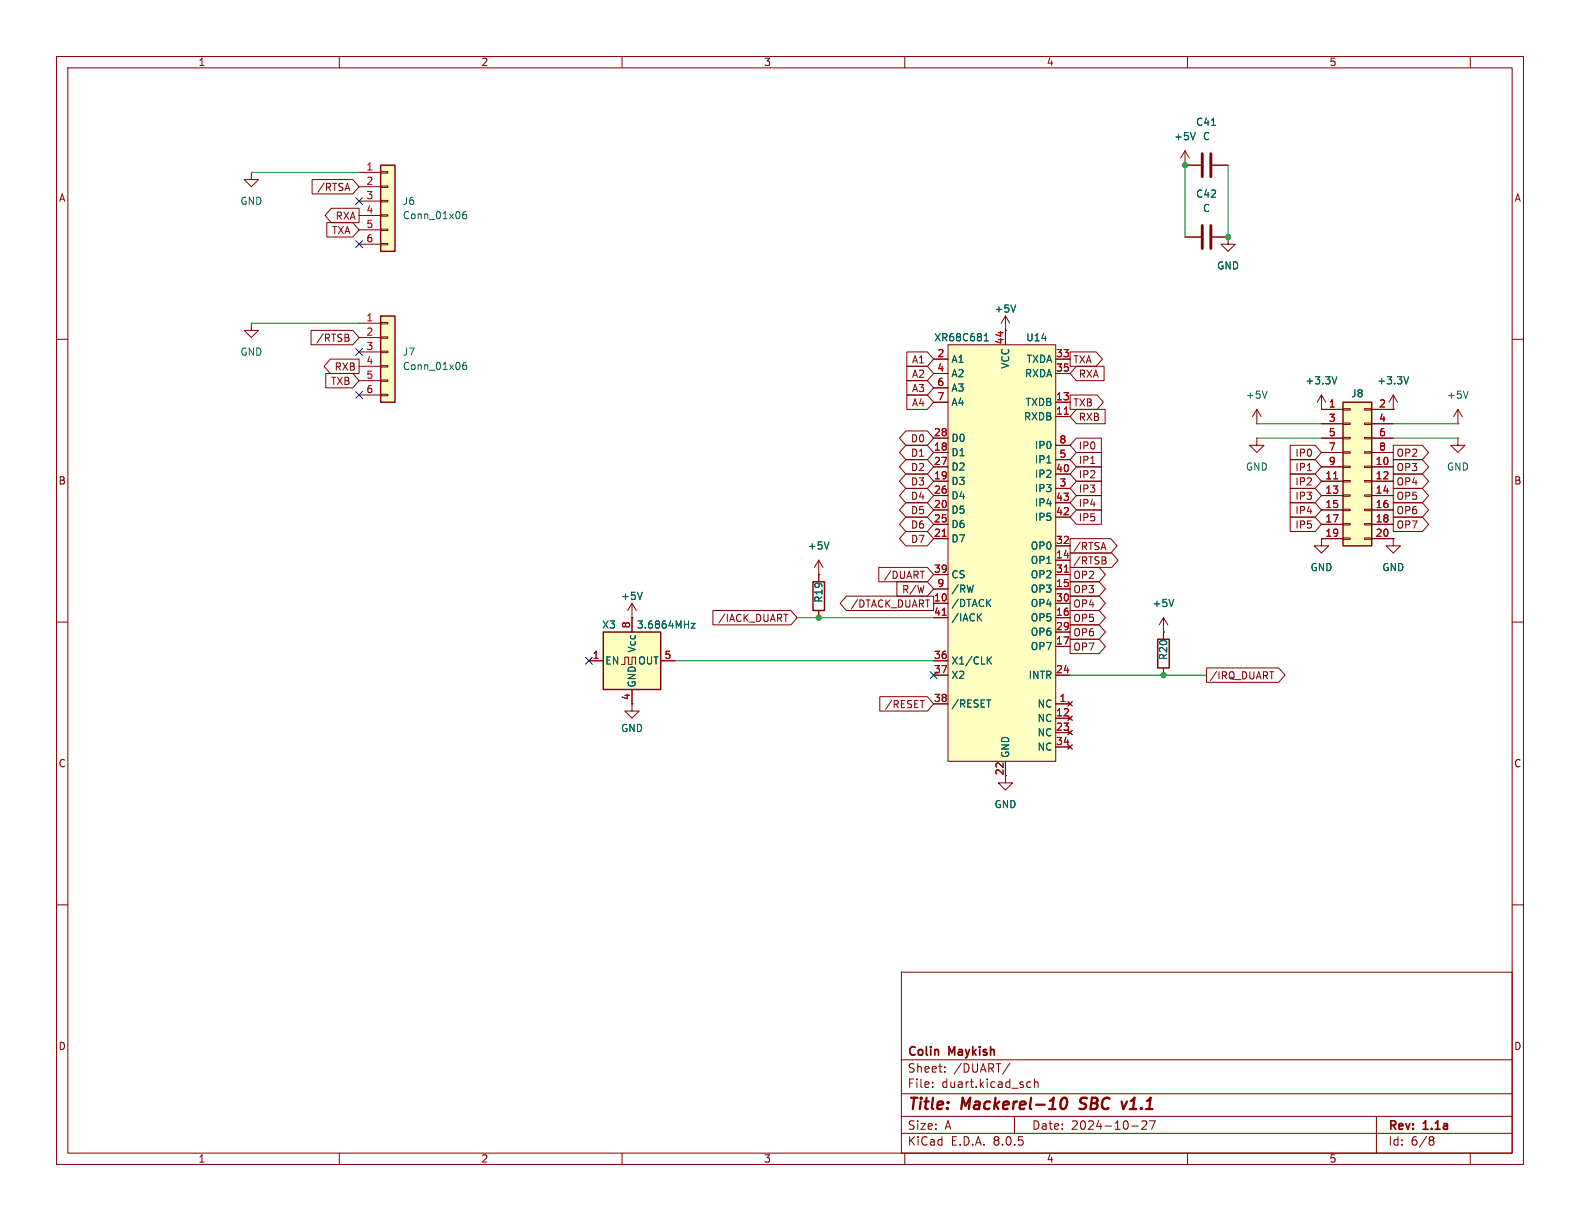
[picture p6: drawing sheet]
<svg xmlns="http://www.w3.org/2000/svg" width="279mm" height="216mm" viewBox="0 0 279 216" stroke-linecap="round" stroke-linejoin="round" font-family="sans-serif">
<g fill="none" stroke="#840000" stroke-width=".18">
<path d="M10 10h259.4v195.9h-259.4zM12 12h255.4v191.9h-255.4zM60 10v2M110 10v2M160 10v2M210 10v2M260 10v2M10 60h2M267.4 60h2M233.7 72.4h.1M233.7 69.9l-.8 1.2M233.7 69.9v2.5"/>
<path d="M233.7 69.9l.7 1.2M10 110h2M267.4 110h2M10 160h2M267.4 160h2M159.4 171.9h108v32h-108zM159.4 197.4h108M159.4 193.4h108M159.4 187.4h108M164.9 192.1v.2M164.9 191.4v.1M167.1 189.4v.2"/>
<path d="M167.1 188.7v.1M178.6 188l-1.3 1.9M179.4 197.4v3M181.6 192.1l.3 .2 .4-.1M182.3 191.4l-.4-.1-.3 .1M182.9 191.4l.2-.1 .4 .1 .1 .9M182.9 190.8v1.5M200.1 199.1h1.2M201.9 198.3l.6-.1 .2 .1 .1 .3-.9 1.1h.9M203.3 198.2h1l-.7 1.5M243.4 197.4v6.5M60 203.9v2"/>
<path d="M110 203.9v2M159.4 200.4h108M160 203.9v2M210 203.9v2M253 201h.3l.3 .3-.3 .3M253 201.6h.3M253.3 201.6l.2 .2 .1 .4-.3 .3h-.3M260 203.9v2"/>
</g>
<path d="M187.8 194.3a.46 .46 0 0 1 .5-.2 .46 .46 0 0 1 .4 .4 1.15 1.15 0 0 1-.8 1.6l-.2-.1a1.54 1.54 0 0 1 .1-1.7zM190.9 196l.2 .1M191.2 194.3l-.2 .4 .1 .2M199.3 194.8l-.6 1.3" fill="none" stroke="#840000" stroke-width=".4"/>
<path d="M236.4 66.6l-.4 1.3" fill="none" stroke="#006464" stroke-width=".18"/>
<path d="M67.3 29.2h2.5v15.3h-2.5z" fill="#ffffc2"/>
<g fill="none" stroke="#840000" stroke-width=".18">
<path d="M63.5 30.5h3.8M63.5 33h3.8M63.5 35.6h3.8M63.5 38.1h3.8M67.3 38h1.3v.2h-1.3zM67.3 35.4h1.3v.3h-1.3zM67.3 32.9h1.3v.2h-1.3zM67.3 30.4h1.3v.2h-1.3zM63.5 40.6h3.8M63.5 43.2h3.8M67.3 43.1h1.3v.2h-1.3zM67.3 40.5h1.3v.3h-1.3z"/>
<path d="M111.8 109.2h.1M111.8 106.7l-.8 1.3M111.8 106.7v2.5M111.8 106.7l.7 1.3M111.8 124.5v1.2h1.2l-1.2 1.3-1.3-1.3h1.3"/>
</g>
<path d="M67.3 29.2h2.5v15.3h-2.5z" fill="none" stroke="#840000" stroke-width=".25"/>
<path d="M82.4 37.4l-.3 .1a.86 .86 0 0 0 0 1.2l.4-.1v-.5l-.2-.2-.4 .1-.1 .1M113.6 104.7l-.4 1.3" fill="none" stroke="#006464" stroke-width=".18"/>
<path d="M106.7 111.8h10.1v10.1h-10.1z" fill="#ffffc2"/>
<path d="M106.7 111.8h10.1v10.1h-10.1z" fill="none" stroke="#840000" stroke-width=".25"/>
<path d="M104.1 116.8h2.6M109.9 117.5h.6v-1.3h.6v1.3h.7v-1.3h.6v1.3M111.8 109.2v2.6M116.8 116.8h2.6M111.8 121.9v2.6" fill="none" stroke="#840000" stroke-width=".18"/>
<path d="M122.2 110.2h.7l-.7 .9h.7" fill="none" stroke="#006464" stroke-width=".18"/>
<path d="M167.6 61h19.1v73.6h-19.1z" fill="#ffffc2"/>
<g fill="none" stroke="#840000" stroke-width=".18">
<path d="M177.8 58.4h.1M177.8 55.9v5.1M177.8 55.9l-.8 1.3M177.8 55.9l.8 1.3M165.1 71.1h2.5M165.1 63.5h2.5M165.1 77.5h2.5M165.1 66h2.5M165.1 68.6h2.5M167.6 61h19.1v73.6h-19.1zM186.7 73.7h2.5M186.7 71.1h2.5"/>
<path d="M186.7 63.5h2.5M186.7 66h2.5M186.7 78.7h2.5M222.2 74.9h.1M222.2 77.5v1.2h1.3l-1.3 1.3-1.2-1.3h1.2M222.2 77.5h.1M222.2 72.4l-.7 1.3M222.2 72.4v2.5M222.2 72.4l.8 1.3M165.1 80h2.5M165.1 85.1h2.5M165.1 90.2h2.5"/>
<path d="M165.1 95.3h2.5M165.1 92.7h2.5M165.1 87.6h2.5M165.1 82.6h2.5M186.7 99.1h2.5M186.7 86.4h2.5M186.7 96.5h2.5M186.7 83.8h2.5M186.7 91.4h2.5M186.7 88.9h2.5M186.7 81.3h2.5M165.1 106.7h2.5"/>
<path d="M165.1 104.1h2.5M165.1 109.2h2.5M165.1 119.4h2.5M165.1 101.6h2.5M165.1 116.8h2.5M186.7 106.7h2.5M186.7 104.1h2.5M186.7 109.2h2.5M186.7 114.3h2.5M186.7 119.4h2.5M186.7 111.8h2.5M186.7 101.6h2.5"/>
<path d="M205.7 111.8h.1M205.7 109.2l-.7 1.3M205.7 109.2v3.8M205.7 118.1v1.3M205.7 109.2l.8 1.3M165.1 124.5h2.5M177.8 134.6v3.8h1.3l-1.3 1.3-1.3-1.3h1.3M186.7 124.5h2.5M186.7 127h2.5M186.7 129.5h2.5M186.7 132.1h2.5M188.8 124.1l.8 .7"/>
<path d="M188.8 126.6l.8 .8M188.8 129.2l.8 .7M188.8 131.7l.8 .8M189.6 124.1l-.8 .7M189.6 126.6l-.8 .8M189.6 129.2l-.8 .7M189.6 131.7l-.8 .8"/>
</g>
<path d="M188.2 73.2h.7M166.6 94.8h.7M166.6 108.8h.7M188.2 101.2h.7" fill="none" stroke="#a90000" stroke-width=".18"/>
<path d="M174 59.4l.4-.4v1.3M179.6 53.9l-.4 1.3M174 60.3h.8M224.1 69.2l-.5 1.2M185.1 81.9h.7M173 109.1l.6 .7M173.6 108.5l-.8 .8M174.8 116.7l.5 .7M175.3 116.1l-.7 .8M207.6 106l-.5 1.3M174.5 123.8h.7" fill="none" stroke="#006464" stroke-width=".18"/>
<path d="M204.7 113h2.1v5.1h-2.1z" fill="none" stroke="#840000" stroke-width=".25"/>
<path d="M237.5 71.1h5.1v25.4h-5.1z" fill="#ffffc2"/>
<g fill="none" stroke="#840000" stroke-width=".18">
<path d="M44.4 30.5v1.3h1.3l-1.3 1.2-1.2-1.2h1.2M44.4 30.5h.1M209.5 29.2h.1M209.5 29.2h2.8M209.5 26.7l-.7 1.2M209.5 26.7v2.5M209.5 26.7l.8 1.2M214.4 29.2h2.8M209.5 41.9h2.8M214.4 41.9h2.8M217.2 41.9v1.3h1.2l-1.2 1.3-1.3-1.3h1.3M217.2 41.9h.1"/>
<path d="M233.7 72.4h3.8M233.7 74.9h3.8M233.7 77.5h3.8M237.5 79.9h1.3v.2h-1.3zM237.5 77.3h1.3v.3h-1.3zM237.5 74.8h1.3v.3h-1.3zM237.5 72.3h1.3v.2h-1.3zM241.3 79.9h1.3v.2h-1.3zM241.3 77.3h1.3v.3h-1.3zM241.3 74.8h1.3v.3h-1.3zM241.3 72.3h1.3v.2h-1.3zM242.6 72.4h3.8"/>
<path d="M242.6 74.9h3.8M242.6 77.5h3.8M246.4 72.4h.1M246.4 69.9l-.8 1.2M246.4 69.9v2.5M246.4 69.9l.7 1.2M257.8 77.5v1.2h1.3l-1.3 1.3-1.3-1.3h1.3M257.8 77.5h.1M257.8 74.9h.1M257.8 72.4l-.8 1.3M257.8 72.4v2.5M257.8 72.4l.8 1.3"/>
<path d="M233.7 95.3v1.2h1.2l-1.2 1.3-1.3-1.3h1.3M233.7 95.3h.1M233.7 82.6h3.8M233.7 85.1h3.8M233.7 87.6h3.8M233.7 90.2h3.8M233.7 92.7h3.8M233.7 95.3h3.8M233.7 80h3.8M237.5 95.1h1.3v.3h-1.3zM237.5 92.6h1.3v.2h-1.3zM237.5 90h1.3v.3h-1.3z"/>
<path d="M237.5 87.5h1.3v.3h-1.3zM237.5 85h1.3v.2h-1.3zM237.5 82.4h1.3v.3h-1.3zM241.3 95.1h1.3v.3h-1.3zM241.3 92.6h1.3v.2h-1.3zM241.3 90h1.3v.3h-1.3zM241.3 87.5h1.3v.3h-1.3zM241.3 85h1.3v.2h-1.3zM241.3 82.4h1.3v.3h-1.3zM242.6 82.6h3.8M242.6 85.1h3.8M242.6 87.6h3.8"/>
<path d="M242.6 90.2h3.8M242.6 92.7h3.8M242.6 95.3h3.8M242.6 80h3.8M246.4 95.3v1.2h1.2l-1.2 1.3-1.3-1.3h1.3M246.4 95.3h.1"/>
</g>
<path d="M237.5 71.1h5.1v25.4h-5.1z" fill="none" stroke="#840000" stroke-width=".25"/>
<path d="M235.8 84.7h.8" fill="none" stroke="#a90000" stroke-width=".18"/>
<path d="M211.4 23.4l-.5 1.3M214.2 22.2h.8M249.1 66.6l-.4 1.3M259.6 69.2l-.4 1.2" fill="none" stroke="#006464" stroke-width=".18"/>
<path d="M212.6 27.2v4M212.6 39.9v4M214.1 27.2v4M214.1 39.9v4" fill="none" stroke="#840000" stroke-width=".51"/>
<path d="M67.3 55.9h2.5v15.2h-2.5z" fill="#ffffc2"/>
<g fill="none" stroke="#840000" stroke-width=".18">
<path d="M55.2 31.7h7.2l1.1 1.3-1.1 1.3h-7.2zM57.8 39.4h4.6l1.1 1.2-1.1 1.3h-4.6zM58.6 36.8h4.9v2.6h-4.9l-1.1-1.3zM61.4 32.4l.5 1.3M209.5 29.2h.1M209.5 29.2h2.8M214.4 29.2h2.8M44.4 57.2v1.2h1.3l-1.3 1.3-1.2-1.3h1.2M44.4 57.2h.1M55 58.4h7.4l1.1 1.3-1.1 1.3h-7.4zM61.4 59.7l.3 .2v.3l-.2 .2M61.5 59.2l.2 .1-.2 .3"/>
<path d="M63.5 57.2h3.8M63.5 59.7h3.8M67.3 59.6h1.3v.2h-1.3zM67.3 57h1.3v.3h-1.3zM177.8 58.4h.1M177.8 58.4v2.6M209.5 41.9h2.8M214.4 41.9h2.8M217.2 41.9h.1M57.6 66h4.8l1.1 1.3-1.1 1.3h-4.8zM58.4 63.5h5.1v2.5h-5.1l-1.1-1.2zM63.5 62.2h3.8"/>
<path d="M63.5 64.8h3.8M63.5 67.3h3.8M63.5 69.9h3.8M67.3 69.7h1.3v.3h-1.3zM67.3 67.2h1.3v.2h-1.3zM67.3 64.6h1.3v.3h-1.3zM67.3 62.1h1.3v.3h-1.3zM160.2 78.7h3.8l1.1 1.3-1.1 1.3h-3.8l-1.1-1.3zM160.2 76.2h3.8l1.1 1.3-1.1 1.2h-3.8l-1.1-1.2zM160.4 64.8h3.6l1.1 1.2-1.1 1.3h-3.6zM160.4 69.8h3.6l1.1 1.3-1.1 1.3h-3.6zM160.4 62.2h3.6l1.1 1.3-1.1 1.3h-3.6z"/>
<path d="M160.4 67.3h3.6l1.1 1.3-1.1 1.3h-3.6zM165.1 71.1h2.5M165.1 63.5h2.5M165.1 77.5h2.5M165.1 66h2.5M165.1 68.6h2.5M186.7 73.7h2.5M186.7 71.1h2.5M186.7 63.5h2.5M186.7 66h2.5M186.7 78.7h2.5M189.2 62.2h4.6l1.1 1.3-1.1 1.3h-4.6z"/>
<path d="M189.2 69.8h4.8l1.1 1.3-1.1 1.3h-4.8zM190.3 72.4h5.1v2.5h-5.1l-1.1-1.2zM190.3 64.8h4.9v2.5h-4.9l-1.1-1.3zM190.3 77.5h4.5v2.5h-4.5l-1.1-1.3zM228.2 78.7h4.4l1.1 1.3-1.1 1.3h-4.4zM233.7 72.4h.1M233.7 77.5h3.8M233.7 72.4h3.8M233.7 74.9h3.8M242.6 77.5h3.8M242.6 72.4h3.8M242.6 74.9h3.8"/>
<path d="M246.4 78.7h5.1l1.1 1.3-1.1 1.3h-5.1zM246.4 72.4h.1M144.8 99.1l-.8 1.2M144.8 99.1v3.8M144.8 99.1l.7 1.2M160.2 91.4h3.8l1.1 1.3-1.1 1.3h-3.8l-1.1-1.3zM160.2 81.3h3.8l1.1 1.3-1.1 1.2h-3.8l-1.1-1.2zM160.2 88.9h3.8l1.1 1.3-1.1 1.2h-3.8l-1.1-1.2zM160.2 86.4h3.8l1.1 1.2-1.1 1.3h-3.8l-1.1-1.3zM160.2 83.8h3.8l1.1 1.3-1.1 1.3h-3.8l-1.1-1.3zM160.2 94h3.8l1.1 1.3-1.1 1.2h-3.8l-1.1-1.2zM165.1 80h2.5"/>
<path d="M165.1 85.1h2.5M165.1 90.2h2.5M165.1 95.3h2.5M165.1 92.7h2.5M165.1 87.6h2.5M165.1 82.6h2.5M186.7 99.1h2.5M186.7 86.4h2.5M186.7 96.5h2.5M186.7 83.8h2.5M186.7 91.4h2.5M186.7 88.9h2.5"/>
<path d="M186.7 81.3h2.5M189.2 95.2h7.2l1.1 1.3-1.1 1.3h-7.2zM189.2 97.8h7.4l1.1 1.3-1.1 1.2h-7.4zM190.3 80h4.5v2.6h-4.5l-1.1-1.3zM190.3 87.6h4.5v2.6h-4.5l-1.1-1.3zM190.3 90.2h4.5v2.5h-4.5l-1.1-1.3zM190.3 82.5h4.5v2.6h-4.5l-1.1-1.3zM190.3 85.1h4.5v2.5h-4.5l-1.1-1.2zM192.9 82h.7M195.1 95.9l.5 1.3M195.3 99.1l.3 .2v.3l-.2 .1M195.4 98.5l.2 .2-.2 .3"/>
<path d="M228.2 81.3h4.4l1.1 1.3-1.1 1.2h-4.4zM228.2 83.8h4.4l1.1 1.3-1.1 1.3h-4.4zM228.2 91.4h4.4l1.1 1.3-1.1 1.3h-4.4zM228.2 86.4h4.4l1.1 1.2-1.1 1.3h-4.4zM228.2 88.9h4.4l1.1 1.3-1.1 1.2h-4.4zM231.2 83.2h.7M233.7 95.3h.1M233.7 80h3.8M233.7 85.1h3.8M233.7 90.2h3.8M233.7 95.3h3.8M233.7 92.7h3.8"/>
<path d="M233.7 87.6h3.8M233.7 82.6h3.8M242.6 80h3.8M242.6 85.1h3.8M242.6 90.2h3.8M242.6 95.3h3.8M242.6 92.7h3.8M242.6 87.6h3.8M242.6 82.6h3.8M246.4 86.4h5.1l1.1 1.2-1.1 1.3h-5.1zM246.4 88.9h5.1l1.1 1.3-1.1 1.2h-5.1zM246.4 81.3h5.1l1.1 1.3-1.1 1.2h-5.1z"/>
<path d="M246.4 83.8h5.1l1.1 1.3-1.1 1.3h-5.1zM246.4 91.4h5.1l1.1 1.3-1.1 1.3h-5.1zM246.4 95.3h.1M104.1 116.8h2.6M111.8 109.2h.1M111.8 109.2v2.6M116.8 116.8h2.6M126.1 107.9h13.8l1.1 1.3-1.1 1.3h-13.8zM138.6 108.6h.7M144.8 101.6h.1M144.8 108v1.2M149.7 105.4h15.4v2.6h-15.4l-1.1-1.3z"/>
<path d="M155.4 100.3h8.6l1.1 1.3-1.1 1.3h-8.6zM158.6 102.9h5.4l1.1 1.2-1.1 1.3h-5.4zM162.7 101h.8M165.1 116.8h2.5M165.1 106.7h2.5M165.1 104.1h2.5M165.1 109.2h2.5M165.1 119.4h2.5M165.1 101.6h2.5M186.7 106.7h2.5M186.7 104.1h2.5M186.7 109.2h2.5"/>
<path d="M186.7 114.3h2.5M186.7 119.4h2.5M186.7 111.8h2.5M186.7 101.6h2.5M189.2 113h5.2l1.1 1.3-1.1 1.3h-5.2zM189.2 107.9h5.2l1.1 1.3-1.1 1.3h-5.2zM189.2 110.5h5.2l1.1 1.3-1.1 1.2h-5.2zM189.2 105.4h5.2l1.1 1.3-1.1 1.3h-5.2zM189.2 100.3h5.2l1.1 1.3-1.1 1.3h-5.2zM189.2 102.9h5.2l1.1 1.2-1.1 1.3h-5.2zM205.7 111.8h.1M205.7 111.8v1.2"/>
<path d="M205.7 118.1v1.3M213.4 118.1h12.7l1.1 1.3-1.1 1.3h-12.7zM224.5 118.8h.7M111.8 121.9v2.6M155.6 123.2h8.4l1.1 1.3-1.1 1.2h-8.4zM162.7 123.9h.8M165.1 124.5h2.5M177.8 134.6v2.6M186.7 124.5h2.5M186.7 127h2.5M186.7 129.5h2.5M186.7 132.1h2.5"/>
<path d="M188.8 124.1l.8 .7M188.8 126.6l.8 .8M188.8 129.2l.8 .7M188.8 131.7l.8 .8M189.6 124.1l-.8 .7M189.6 126.6l-.8 .8M189.6 129.2l-.8 .7M189.6 131.7l-.8 .8"/>
</g>
<path d="M67.3 55.9h2.5v15.2h-2.5zM143.8 102.9h2v5.1h-2z" fill="none" stroke="#840000" stroke-width=".25"/>
<g fill="none" stroke="#006464" stroke-width=".18">
<path d="M211.4 23.4l-.5 1.3M214.2 22.2h.8M174 59.4l.4-.4v1.3M179.6 53.9l-.4 1.3M82.4 64.1h-.3a.86 .86 0 0 0 0 1.2l.4-.1v-.4l-.2-.2h-.4l-.1 .2M174 60.3h.8M236.4 66.6l-.4 1.3M249.1 66.6l-.4 1.3M146.6 95.8l-.4 1.3M185.1 81.9h.7M113.6 104.7l-.4 1.3M122.2 110.2h.7l-.7 .9h.7"/>
<path d="M173 109.1l.6 .7M173.6 108.5l-.8 .8M174.8 116.7l.5 .7M175.3 116.1l-.7 .8M207.6 106l-.5 1.3M174.5 123.8h.7"/>
</g>
<path d="M44.4 30.5h19.1M209.5 29.2v12.7M217.2 29.2v12.7M44.4 57.2h19.1M222.2 74.9h11.5M222.2 77.5h11.5M246.4 74.9h11.4M246.4 77.5h11.4M119.4 116.8h45.7M141 109.2h24.1M189.2 119.4h24.2" fill="none" stroke="#009600" stroke-width=".18"/>
<path d="M62.9 35l1.2 1.2M64.1 35l-1.2 1.2M62.9 42.6l1.2 1.2M64.1 42.6l-1.2 1.2M62.9 61.6l1.2 1.2M62.9 69.2l1.2 1.3M64.1 61.6l-1.2 1.2M64.1 69.2l-1.2 1.3M103.5 116.2l1.2 1.2M104.7 116.2l-1.2 1.2M164.5 118.8l1.2 1.2M165.7 118.8l-1.2 1.2" fill="none" stroke="#000084" stroke-width=".18"/>
<path d="M188.2 73.2h.7M166.6 94.8h.7M235.8 84.7h.8M166.6 108.8h.7M188.2 101.2h.7" fill="none" stroke="#a90000" stroke-width=".18"/>
<g fill="#009600" stroke="#009600" stroke-width=".18">
<circle cx="144.8" cy="109.2" r=".46"/>
<circle cx="205.7" cy="119.4" r=".46"/>
<circle cx="209.5" cy="29.2" r=".46"/>
<circle cx="217.2" cy="41.9" r=".46"/>
</g>
<g font-size="2.8" fill="#840000">
<text x="160.4" y="196.8">Title:</text>
<text x="170.1" y="196.8">Mackerel-10</text>
<text x="191.8" y="196.8">SBC</text>
<text x="200" y="196.8">v1.1</text>
</g>
<g font-size="2.1" fill="#840000">
<text x="160.4" y="189.9">Sheet:</text>
<text x="160.4" y="187.1">Colin</text>
<text x="167.9" y="187.1">Maykish</text>
<text x="168.6" y="189.9">/DUART/</text>
<text x="160.4" y="192.6">File:</text>
<text x="166.5" y="192.6">duart.kicad_sch</text>
<text x="160.4" y="202.8">KiCad</text>
<text x="160.4" y="200">Size:</text>
<text x="167.1" y="200">A</text>
<text x="168.1" y="202.8">E.D.A.</text>
<text x="175.7" y="202.8">8.0.5</text>
<text x="182.4" y="200">Date:</text>
<text x="189.4" y="200">2024-10-27</text>
<text x="245.4" y="200.2">Rev:</text>
<text x="245.4" y="202.8">Id:</text>
<text x="249.5" y="202.8">6/8</text>
<text x="251.8" y="200.2">1.1a</text>
</g>
<g font-size="1.8" fill="#840000">
<text x="35" y="11.9">1</text>
<text x="85" y="11.9">2</text>
<text x="135" y="11.9">3</text>
<text x="185" y="11.9">4</text>
<text x="235" y="11.9">5</text>
<text x="10.3" y="35.9">A</text>
<text x="56" y="34">/RTSA</text>
<text x="267.7" y="35.9">A</text>
<text x="58.6" y="41.6">TXA</text>
<text x="59.3" y="39.1">RXA</text>
<text x="55.8" y="60.6">/RTSB</text>
<text x="59.1" y="65.7">RXB</text>
<text x="161.2" y="64.5">A1</text>
<text x="189.7" y="64.5">TXA</text>
<text x="58.4" y="68.3">TXB</text>
<text x="161.2" y="67">A2</text>
<text x="161.2" y="69.5">A3</text>
<text x="190.7" y="67">RXA</text>
<text x="161.2" y="72.1">A4</text>
<text x="189.7" y="72.1">TXB</text>
<text x="190.7" y="74.6">RXB</text>
<text x="161" y="83.5">D2</text>
<text x="161" y="81">D1</text>
<text x="161" y="78.4">D0</text>
<text x="190.7" y="82.2">IP1</text>
<text x="190.7" y="79.7">IP0</text>
<text x="229" y="83.5">IP1</text>
<text x="229" y="81">IP0</text>
<text x="246.9" y="83.5">OP3</text>
<text x="246.9" y="81">OP2</text>
<text x="10.3" y="85.9">B</text>
<text x="161" y="88.6">D4</text>
<text x="161" y="86">D3</text>
<text x="190.7" y="89.9">IP4</text>
<text x="190.7" y="84.8">IP2</text>
<text x="190.7" y="87.3">IP3</text>
<text x="229" y="86">IP2</text>
<text x="229" y="88.6">IP3</text>
<text x="246.9" y="88.6">OP5</text>
<text x="246.9" y="86">OP4</text>
<text x="267.7" y="85.9">B</text>
<text x="161" y="93.7">D6</text>
<text x="161" y="91.1">D5</text>
<text x="190.7" y="92.4">IP5</text>
<text x="229" y="93.7">IP5</text>
<text x="229" y="91.1">IP4</text>
<text x="246.9" y="91.1">OP6</text>
<text x="246.9" y="93.7">OP7</text>
<text x="161" y="96.2">D7</text>
<text x="189.7" y="97.5">/RTSA</text>
<text x="189.7" y="100">/RTSB</text>
<text x="150.3" y="107.6">/DTACK_DUART</text>
<text x="156.2" y="102.6">/DUART</text>
<text x="159.4" y="105.1">R/W</text>
<text x="189.7" y="107.6">OP4</text>
<text x="189.7" y="102.6">OP2</text>
<text x="189.7" y="105.1">OP3</text>
<text x="126.9" y="110.2">/IACK_DUART</text>
<text x="189.7" y="110.2">OP5</text>
<text x="189.7" y="112.7">OP6</text>
<text x="189.7" y="115.3">OP7</text>
<text x="156.4" y="125.4">/RESET</text>
<text x="213.8" y="120.3">/IRQ_DUART</text>
<text x="10.3" y="135.9">C</text>
<text x="177.5" y="137.2" transform="rotate(-90 177.5 137.2)">22</text>
<text x="267.7" y="135.9">C</text>
<text x="10.3" y="185.9">D</text>
<text x="267.7" y="185.9">D</text>
<text x="35" y="205.8">1</text>
<text x="85" y="205.8">2</text>
<text x="135" y="205.8">3</text>
<text x="185" y="205.8">4</text>
<text x="235" y="205.8">5</text>
</g>
<g font-size="1.8" fill="#006464">
<text x="211.4" y="22.5">C41</text>
<text x="207.5" y="25">+5V</text>
<text x="212.6" y="25">C</text>
<text x="211.4" y="35.2">C42</text>
<text x="42.4" y="36.4">GND</text>
<text x="71.1" y="36.4">J6</text>
<text x="71.1" y="39">Conn_01x06</text>
<text x="212.6" y="37.7">C</text>
<text x="215.1" y="47.9">GND</text>
<text x="175.8" y="55.5">+5V</text>
<text x="42.4" y="63.1">GND</text>
<text x="71.1" y="63.1">J7</text>
<text x="71.1" y="65.6">Conn_01x06</text>
<text x="165.1" y="60.6">XR68C681</text>
<text x="168.1" y="64.4">A1</text>
<text x="178.7" y="65.3" transform="rotate(-90 178.7 65.3)">VCC</text>
<text x="181.4" y="60.6">U14</text>
<text x="181.4" y="64.4">TXDA</text>
<text x="168.1" y="66.9">A2</text>
<text x="168.1" y="69.4">A3</text>
<text x="168.1" y="72">A4</text>
<text x="181.1" y="66.9">RXDA</text>
<text x="181.3" y="72">TXDB</text>
<text x="220.2" y="70.7">+5V</text>
<text x="230.7" y="68.2">+3.3V</text>
<text x="238.8" y="70.5">J8</text>
<text x="243.4" y="68.2">+3.3V</text>
<text x="255.8" y="70.7">+5V</text>
<text x="181" y="74.5">RXDB</text>
<text x="168.1" y="80.9">D1</text>
<text x="168.1" y="83.4">D2</text>
<text x="168.1" y="78.3">D0</text>
<text x="182.9" y="82.1">IP1</text>
<text x="182.9" y="79.6">IP0</text>
<text x="220.2" y="83.4">GND</text>
<text x="255.8" y="83.4">GND</text>
<text x="168.1" y="86">D3</text>
<text x="168.1" y="88.5">D4</text>
<text x="182.9" y="87.2">IP3</text>
<text x="182.9" y="84.7">IP2</text>
<text x="182.9" y="89.8">IP4</text>
<text x="168.1" y="91">D5</text>
<text x="168.1" y="93.6">D6</text>
<text x="182.9" y="92.3">IP5</text>
<text x="142.7" y="97.4">+5V</text>
<text x="168.1" y="96.1">D7</text>
<text x="182.2" y="99.9">OP1</text>
<text x="182.2" y="97.4">OP0</text>
<text x="231.6" y="101.2">GND</text>
<text x="244.3" y="101.2">GND</text>
<text x="109.7" y="106.3">+5V</text>
<text x="145.6" y="106.7" transform="rotate(-90 145.6 106.7)">R19</text>
<text x="168.1" y="107.5">/DTACK</text>
<text x="168.1" y="102.5">CS</text>
<text x="168.1" y="105">/RW</text>
<text x="182.2" y="105">OP3</text>
<text x="182.2" y="107.5">OP4</text>
<text x="182.2" y="102.5">OP2</text>
<text x="203.7" y="107.5">+5V</text>
<text x="106.4" y="111.4">X3</text>
<text x="112.5" y="111.4">3.6864MHz</text>
<text x="168.1" y="110.1">/IACK</text>
<text x="182.2" y="110.1">OP5</text>
<text x="182.2" y="112.6">OP6</text>
<text x="106.9" y="117.7">EN</text>
<text x="112.6" y="115.5" transform="rotate(-90 112.6 115.5)">Vcc</text>
<text x="112.8" y="117.7">OUT</text>
<text x="168.1" y="117.7">X1/CLK</text>
<text x="182.2" y="115.2">OP7</text>
<text x="206.6" y="116.8" transform="rotate(-90 206.6 116.8)">R20</text>
<text x="112.6" y="121.7" transform="rotate(-90 112.6 121.7)">GND</text>
<text x="168.1" y="120.2">X2</text>
<text x="168.1" y="125.3">/RESET</text>
<text x="181.8" y="120.2">INTR</text>
<text x="183.4" y="125.3">NC</text>
<text x="109.7" y="129.6">GND</text>
<text x="183.4" y="127.9">NC</text>
<text x="183.4" y="130.4">NC</text>
<text x="178.7" y="134.1" transform="rotate(-90 178.7 134.1)">GND</text>
<text x="183.4" y="132.9">NC</text>
<text x="175.8" y="143.1">GND</text>
</g>
<g font-size="1.8" fill="#a90000">
<text x="64.7" y="30.2">1</text>
<text x="64.7" y="32.8">2</text>
<text x="64.7" y="35.3">3</text>
<text x="64.7" y="37.8">4</text>
<text x="64.7" y="40.4">5</text>
<text x="64.7" y="42.9">6</text>
<text x="64.7" y="56.9">1</text>
<text x="64.7" y="59.4">2</text>
<text x="64.7" y="62">3</text>
<text x="64.7" y="64.5">4</text>
<text x="165.7" y="63.2">2</text>
<text x="165.7" y="65.8">4</text>
<text x="177.5" y="61" transform="rotate(-90 177.5 61)">44</text>
<text x="186.6" y="63.2">33</text>
<text x="186.6" y="65.8">35</text>
<text x="64.7" y="67.1">5</text>
<text x="64.7" y="69.6">6</text>
<text x="165.7" y="68.3">6</text>
<text x="165.7" y="70.9">7</text>
<text x="186.6" y="70.9">13</text>
<text x="165.1" y="77.2">28</text>
<text x="186.6" y="73.4">11</text>
<text x="234.9" y="72.1">1</text>
<text x="234.9" y="74.7">3</text>
<text x="234.9" y="77.2">5</text>
<text x="243.8" y="72.1">2</text>
<text x="243.8" y="74.7">4</text>
<text x="243.8" y="77.2">6</text>
<text x="165.1" y="79.8">18</text>
<text x="165.1" y="82.3">27</text>
<text x="186.6" y="83.6">40</text>
<text x="187.3" y="81">5</text>
<text x="187.3" y="78.5">8</text>
<text x="234.9" y="79.8">7</text>
<text x="234.9" y="82.3">9</text>
<text x="243.2" y="82.3">10</text>
<text x="243.8" y="79.8">8</text>
<text x="165.1" y="84.8">19</text>
<text x="165.1" y="89.9">20</text>
<text x="165.1" y="87.4">26</text>
<text x="186.6" y="88.6">43</text>
<text x="187.3" y="86.1">3</text>
<text x="234.3" y="84.8">11</text>
<text x="234.3" y="87.4">13</text>
<text x="234.3" y="89.9">15</text>
<text x="243.2" y="84.8">12</text>
<text x="243.2" y="87.4">14</text>
<text x="243.2" y="89.9">16</text>
<text x="165.1" y="95">21</text>
<text x="165.1" y="92.5">25</text>
<text x="186.6" y="91.2">42</text>
<text x="234.3" y="92.5">17</text>
<text x="234.3" y="95">19</text>
<text x="243.2" y="92.5">18</text>
<text x="243.2" y="95">20</text>
<text x="165.1" y="101.3">39</text>
<text x="186.6" y="98.8">14</text>
<text x="186.6" y="101.3">31</text>
<text x="186.6" y="96.3">32</text>
<text x="165.1" y="106.4">10</text>
<text x="165.7" y="103.9">9</text>
<text x="186.6" y="103.9">15</text>
<text x="186.6" y="106.4">30</text>
<text x="111.5" y="111.2" transform="rotate(-90 111.5 111.2)">8</text>
<text x="165.1" y="109">41</text>
<text x="186.6" y="109">16</text>
<text x="186.6" y="111.5">29</text>
<text x="104.7" y="116.6">1</text>
<text x="117.4" y="116.6">5</text>
<text x="165.1" y="116.6">36</text>
<text x="165.1" y="119.1">37</text>
<text x="186.6" y="114">17</text>
<text x="186.6" y="119.1">24</text>
<text x="111.5" y="123.9" transform="rotate(-90 111.5 123.9)">4</text>
<text x="165.1" y="124.2">38</text>
<text x="187.3" y="124.2">1</text>
<text x="186.6" y="126.7">12</text>
<text x="186.6" y="129.3">23</text>
<text x="186.6" y="131.8">34</text>
</g>
</svg>
